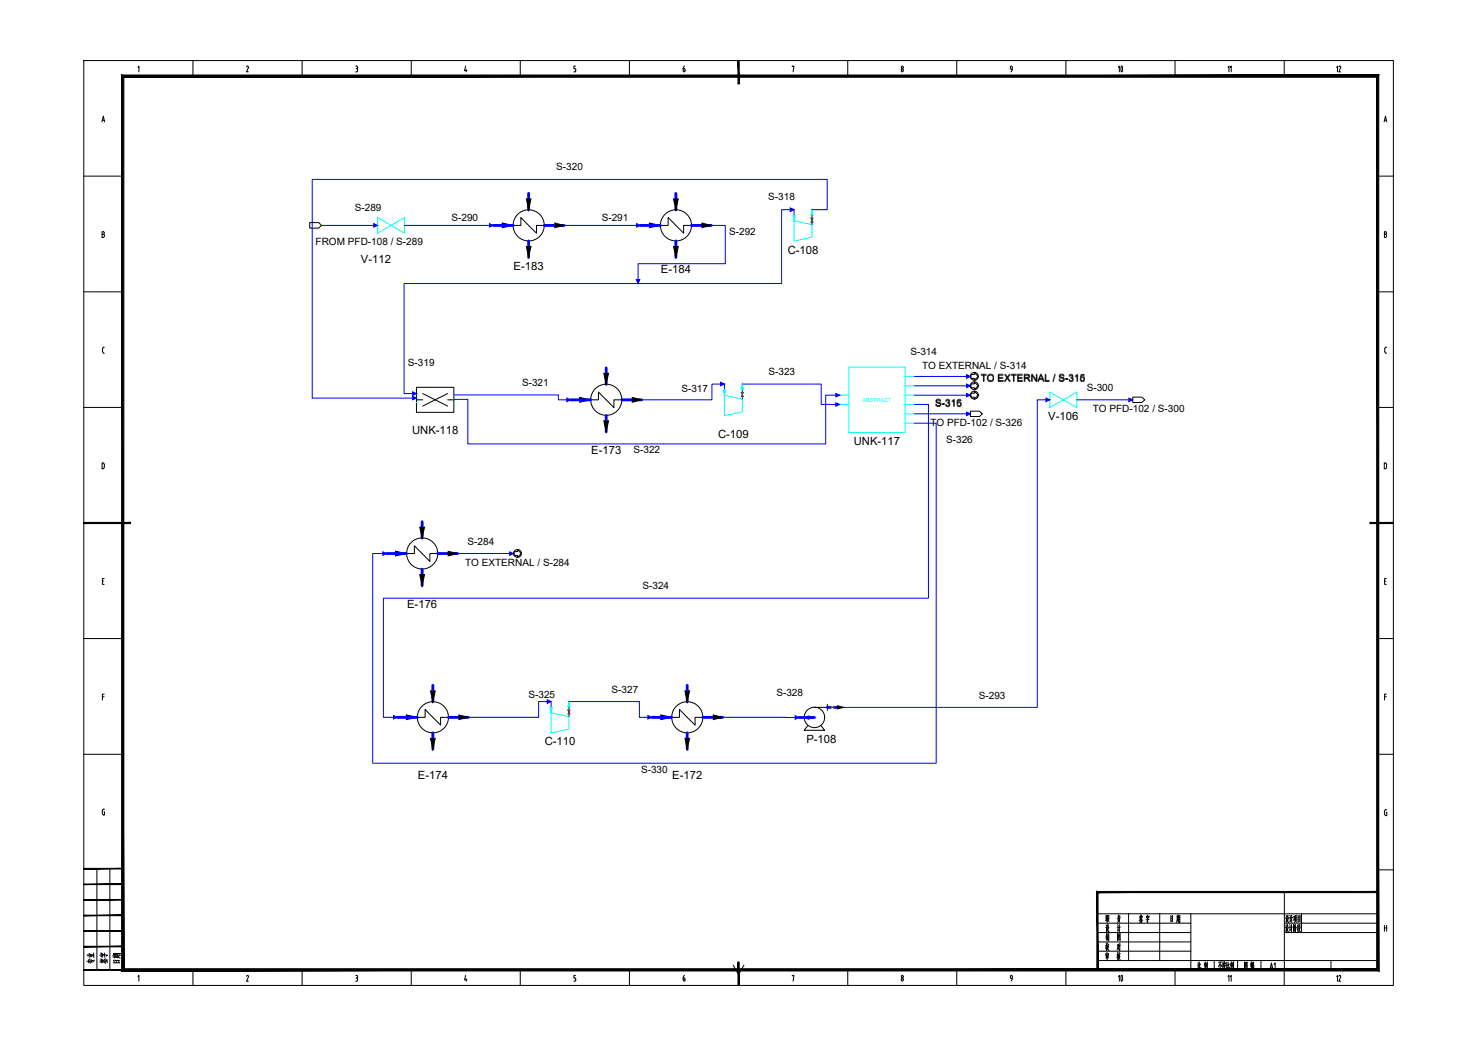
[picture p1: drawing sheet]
<svg xmlns="http://www.w3.org/2000/svg" width="420mm" height="297mm" viewBox="0 0 420 297" stroke-linecap="round" stroke-linejoin="round" font-family="sans-serif">
<g fill="none" stroke="#000" stroke-width=".28">
<path d="M23.8 17.2h372.3v262.9h-372.3zM39.2 19.2l.3-.4v1.6M54.8 17.2h.1M54.8 17.2v4.5M70.1 19l.3-.2 .2 .2-.5 1.4h.5M85.9 17.2h.1M85.9 17.2v4.5M101.1 18.8h.3M101.2 19.5h.2M101.4 18.8l.2 .2v.3l-.2 .2 .3 .4M101.6 19.9v.2M116.9 17.2h.1"/>
<path d="M116.9 17.2v4.5M132.4 18.8l-.3 1.3h.6M132.5 19.7v.7M147.9 17.2h.1M147.9 17.2v4.5M163.6 18.8h-.5v.7l.5 .1 .1 .3M163.6 19.9v.2M178.9 17.2h.1M178.9 17.2v4.5M194.6 18.8l-.4 .7M194.7 19.9l-.1-.4h-.4v.6M194.7 19.9v.2"/>
<path d="M210 17.2h.1M225.2 19v-.2h.5l-.2 1.6M241 17.2h.1M241 17.2v4.5M256.2 19.9l.3-.4 .3 .4M256.2 19.9v.2M256.7 19.9v.2M272 17.2h.1M272 17.2v4.5M287.2 19.1l.3-.3 .3 .3M287.2 19.2l.2 .4 .4 .1v-.5M287.8 19.6l-.4 .8"/>
<path d="M303 17.2h.1M303 17.2v4.5M334 17.2h.1M334 17.2v4.5M365.1 17.2h.1M365.1 17.2v4.5M29 34.7l.4-1.7 .3 1.7M29.1 34.2h.6M101.1 20.4h.3M101.7 20.1l-.3 .3M163.7 20.1l-.1 .3h-.5M194.2 20.1l.3 .3 .3-.3"/>
<path d="M256.2 20.1l.3 .3 .3-.3M393.5 34.7l.4-1.7 .3 1.7M393.6 34.2h.6M23.8 50.1h11.1M391.7 50.1h4.4M396.1 50.1h.1M29 66.6h.4M29.4 66.6l.3 .4-.3 .5M29.4 66.6l.2-.2v-.4l-.6-.1v1.6h.4M393.6 66.6h.3M393.9 66.6l.3 .4-.3 .5M393.9 66.6l.2-.2v-.4l-.5-.1v1.6h.3"/>
<path d="M23.8 83h11.1M29.2 99.1v.9M29.2 100l.3 .4M29.4 98.7h.3M29.5 98.7l-.3 .4M391.7 83h4.4M393.6 99.1v.9M393.7 100l.3 .4M394.2 98.7l-.4 .1-.1 .3M396.1 83h.1M23.8 115.8h11.1M29.4 100.4h.3"/>
<path d="M391.7 115.8h4.4M393.9 100.4h.3M396.1 115.8h.1M29.3 133.2l.3-.2 .1-.9-.2-.4-.5-.1v1.7h.3M393.8 131.6h-.3v1.7h.3M393.8 131.6l.4 .5M394.2 132.1v.6M394.2 132.7l-.4 .5M396.1 148.7h.1M29.1 165.2h.4M29.6 164.5h-.5v1.6h.5M393.6 165.2h.4"/>
<path d="M394.1 164.5h-.5v1.6h.5M23.8 181.5h11.1M29.1 198.1h.5M29.6 197.3h-.5v1.7M391.7 181.5h4.4M393.6 198.1h.5M394.1 197.3h-.5v1.7M396.1 181.5h.1M23.8 214.4h11.1M391.7 214.4h4.4M396.1 214.4h.1M29.1 230.5v.7"/>
<path d="M29.1 231.2l.3 .4M29.5 230.7h.2v1h-.3M29.7 230l-.4 .1-.2 .4M393.6 231.4l.3 .4M393.9 230.2h.3M393.9 230.2l-.3 .2v1M394 230.9h.2v.9h-.3M27.5 246.9v28.8M31.2 246.9v28.8M312 259.7h79.7M320.8 259.7v13.3M329.7 259.7v13.3"/>
<path d="M338.5 259.7v16M365.1 253.6v26.5M370 259.7v5.4M391.7 247.3h4.4M396.1 247.3h.1M39.2 277.6l.3-.3v1.6M54.8 275.7v4.4M70.1 277.5l.3-.2 .2 .1-.5 1.5h.5M85.9 275.7v4.4M101.1 277.3h.3M101.1 278.9h.3M101.2 278h.2"/>
<path d="M101.4 277.2l.3 .4-.3 .3M101.4 278l.3 .3M101.6 278.4v.1M101.7 278.5l-.3 .4M116.9 275.7v4.4M132.4 277.3l-.3 1.2h.6M132.5 278.2v.7M147.9 275.7v4.4M163.1 278.9h.3M163.6 277.3h-.5v.7a.48 .48 0 0 1 .5 .3 .48 .48 0 0 1-.2 .6M178.9 275.7v4.4M194.2 278a.43 .43 0 0 1 .5 .3 .43 .43 0 0 1-.4 .5z"/>
<path d="M194.6 277.2l-.4 .8M208.4 274.3l1.6 2.7 1.5-2.7M225.2 277.4v-.1h.5l-.2 1.6M241 275.7v4.4M256.4 278a.36 .36 0 0 1 .4 .4 .36 .36 0 0 1-.5 .3zM272 275.7v4.4M287.8 278.2a.49 .49 0 0 1-.6-.4 .49 .49 0 0 1 .3-.6l.2 .2 .1 .7-.4 .8M303 275.7v4.4M312 273h79.7M312 262.4h26.5M312 265.1h26.5M312 267.7h26.5"/>
<path d="M312 270.4h26.5M324.1 261.6l.1 .4M324.2 260.1l-.2 .8M324.2 260.5l.1 .4M324.3 261.6v.3M324.3 260.8l.6 .8M324.3 260.8l-.4 .9M324.4 260.5h-.3M324.5 261.3l-.4 .1M324.6 260.1l-.2 .7M324.6 261.6l-.1 .5M324.6 260.5v.4"/>
<path d="M324.7 262.1l-.7 .1M324.8 260.5h-.3M325.9 260.4v.5M326.2 260.1l.1 .3M326.2 261.1v1.2l-.2-.3M326.4 260.8l-.4 .1M326.5 260.7l-.3 .5M326.6 260.5h-.7M326.7 260.4l-.2 .4M326.7 261.4l-.9 .1M332.9 260.3v1.7M333.2 261.1h-.3"/>
<path d="M333.3 261.8l-.4 .1M333.3 260.4l-.4 .1M333.3 260.3v1.7M334 275.7v4.4M334.7 260.1v1.4M334.7 261.6l-.2 .6M334.8 261.6l.1 .4M334.9 260.8h-.2M334.9 261.1l-.2 .1M335 260.1l-.1 1.3M335.1 260.5l-.6 .1M335.1 261.4l-.6 .2"/>
<path d="M335.2 260.3l-.1 1.1M335.4 261.3l-.3 .1v.8M335.4 260.8h-.2M335.4 260.3v1.9l-.1-.1M335.4 260.3l-.2 .1M340.6 273.6v1.7M340.9 274.3l-.3 .1M340.9 275l-.4 .4M340.9 273.5v1.7l.3 .2h.2v-.5M341.3 274l-.4 .6M342.5 273.8v1.7M342.6 273.4l-.3 1"/>
<path d="M342.7 274.5l.1 .2M342.7 274.2l.2-.1-.2 1.2M342.8 273.8l-.2 .9M343 273.7l-.4 .1M343.1 273.9v1M343.2 273.4v2.1l-.1-.3M345.2 273v2.7M346.9 273.9v1.5M346.9 273.5l-.5 1.3M347 274.1l.3 .6M347.3 273.4l-.9 .1M347.7 273.3v2.2l-.2-.3"/>
<path d="M347.8 274.3l-.3 .4M347.8 274h-.3M347.9 273.7l-.1 .4M348.1 274l-.1 .8 .3 .6M348.1 273.3v.4M348.2 274.5l-.4 1M348.3 273.8h-.4M348.4 273.7l-.1 .4M348.4 274.4l-.6 .2M348.7 273.5v1.7M349 274.3l-.3 .1M349.1 273.5v1.7l.2 .2h.2v-.5"/>
<path d="M349.4 274l-.3 .6M350 273.8v1.7M350.1 273.4l-.3 1M350.1 274.4l.2 .3M350.2 274.2l.2-.1-.3 1.2M350.3 273.8l-.3 .9M350.4 273.7l-.3 .1M350.5 273.9v1M350.7 273.4v2.1l-.2-.3M351.8 273v2.7M353.8 275.4v-1.9v2M353.8 275.3l.7 .1"/>
<path d="M354.1 274.1l.4 .5M354.1 274.9l.2 .3M354.1 274.6l.2 .2M354.2 273.8l-.3 .5M354.3 274h-.2M354.4 273.8l-.5 1M354.5 273.5v1.9M354.5 273.5l-.7 .2M355.6 273.8v1M355.7 273.3v2.2M355.9 273.9l-.1 .7M355.9 274h-.3"/>
<path d="M356 274.5v1M356.1 273.9l.2-.1v.5h-.2M356.1 273.8v.6M356.2 274.6v.8M356.4 274.9l-.4 .1M356.4 275.4h-.4M356.4 274.5l-.4 .1M356.4 274.4v1M356.4 273.5l-.4 .1M365.1 262.4h26.6M365.1 265.1h26.6M365.5 262.9l.1 .4"/>
<path d="M365.6 260.3l.1 .3M365.6 263.5v1M365.6 263.6h-.2M365.7 260.9l-.3 .1M365.7 260.8v1.1M365.7 264.2l-.2 .5M365.8 263.8l.4-.1-.6 1.2M365.8 264l.4 .9h.1M365.8 261.6l-.2 .4M365.9 261.4l.5 .8M365.9 262.8l-.2 1M365.9 260.2l-.2 1"/>
<path d="M366 262.8l.1 .7 .2 .1M366 262.9l-.1 .1M366.1 260.2v.6l.3 .1M366.1 260.3h-.2M366.2 261.1l-.5 1.1M366.2 261.1l-.4 .1M366.6 262.8l.2 .4M366.7 263.4v1.2M366.7 260.2l.1 .3M366.7 263.5l-.2 .1M366.8 260.8l-.2 .1M366.8 260.8v1.1"/>
<path d="M366.8 264.2l-.1 .5M366.9 261.5l-.2 .5M367.1 262.8v2.1M367.2 260.1v2.1M367.4 263.5l-.6 .1M367.5 260.8l-.6 .1M367.7 262.8v2M367.9 260.6v.9M367.9 262.9l-.2 .1M367.9 262.9l-.1 1.3-.1-.2M368 260.5l-.3 .1M368.1 261.3l-.4 .3"/>
<path d="M368.1 263.6l-.3 1.3M368.1 260.7l.4-.1v1.1M368.1 260.6v1.1M368.2 263l.4 .8M368.2 262.7l-.3 1M368.3 263.6v1.3M368.3 260.9l-.3 1.4M368.3 260.3l-.1 .4M368.3 261.7l.2 .5M368.6 260.2l-.5 .1M368.9 263v1.8M369 260.2v1.9"/>
<path d="M369.1 263.7h-.2M369.1 263.3l-.2 .1M369.1 264l-.3 .2M369.1 262.8l-.2 .3M369.3 264l.3 .8M369.3 262.8l-.1 1M369.3 263l.2-.1v.6M369.5 261.3l-.5 .1M369.5 260.8l-.5 .1M369.5 263.5l.1 .1M369.5 263.8l-.2 .1M369.6 263.8l-.5 1.1"/>
<path d="M369.6 261.8l-.6 .1M369.6 260.3l-.6 .1M369.6 260.3v1.8M378.4 273v2.7M393.6 263v1.7M393.6 263.8h.6M394.2 263v1.7M54.8 280.1h.1M85.9 280.1h.1M116.9 280.1h.1M147.9 280.1h.1M178.9 280.1h.1"/>
<path d="M210 280.1h.1M241 280.1h.1M272 280.1h.1M303 280.1h.1M334 280.1h.1M365.1 280.1h.1"/>
<circle cx="256.5" cy="19.1" r=".32"/>
<circle cx="256.5" cy="277.6" r=".32"/>
</g>
<g fill="#000" stroke="#000" stroke-width=".28">
<path d="M209.8 17.2l.3 6.7v-6.7zM209.8 17.2l.3 6.7h-.3z"/>
<path d="M34.6 21.3l.6 254.1v-253.4zM34.6 21.3l.6 254.1-.6 .6zM35.2 275.4l-.6 .6 356.8-.6zM34.6 276l356.8-.6 .6 .6zM391.4 22v253.4l.6 .6zM392 21.3v254.7l-.6-254zM35.2 22h356.2l.6-.7zM34.6 21.3h357.4l-356.8 .7z"/>
<path d="M23.8 148.5v.3l13.3-.3zM23.8 148.8l13.3-.3v.3z"/>
<path d="M389.5 148.8h6.6v-.3zM389.5 148.5h6.6l-6.6 .3z"/>
<path d="M23.8 255.8h11.1v-.1zM23.8 255.7h11.1l-11.1 .1z"/>
<path d="M23.8 251.4h11.1v-.1zM23.8 251.3h11.1l-11.1 .1z"/>
<path d="M23.8 247h11.1v-.2zM23.8 246.8h11.1l-11.1 .2z"/>
<path d="M312.2 253.7h79.5v-.3zM311.8 253.4h79.9l-79.5 .3zM311.8 253.4l.4 22.3v-22zM311.8 253.4l.4 22.3h-.4z"/>
<path d="M23.8 275.8h11.1v-.2zM23.8 275.6h11.1l-11.1 .2z"/>
<path d="M23.8 269.1h11.1v-.1zM23.8 269h11.1l-11.1 .1z"/>
<path d="M23.8 264.7h11.1v-.2zM23.8 264.5h11.1l-11.1 .2z"/>
<path d="M23.8 260.3h11.1v-.2zM23.8 260.1h11.1l-11.1 .2z"/>
<path d="M209.8 273.5v6.6h.3zM209.8 273.5h.3v6.6z"/>
</g>
<!-- layer: EQUIPMENT -->
<g fill="none" stroke="#0ff" stroke-width=".28">
<path d="M107.3 61.8l7.7 4.5v-4.5l-7.7 4.5zM225.7 62.8l5.1 1.1v3.5l-5.1 1.1zM225.7 61.2v1.6M118.4 111.9h.1M118.4 113.1h.1M118.4 114.4h.1M129 112.3h.1M129 113.5h.1M129 114.8h.1M205.9 112.3l5.1 1.1v3.6l-5.1 1.1zM205.9 110.8v1.5M238.7 112.3h2.6"/>
<path d="M238.7 115h2.6M241.3 104.3h16v18.7h-16zM257.3 112.3h2.7M257.3 115h2.7M257.3 107h2.7M257.3 109.7h2.7M257.3 117.6h2.7M298.4 111.4l7.7 4.5v-4.5l-7.7 4.5zM257.3 120.3h2.7M156.7 202.6l5 1.1v3.5l-5 1.2zM156.7 201.1v1.5"/>
</g>
<path d="M225.7 59.6v1.6M230.8 59.6v2.4M230.8 63.2v.7M205.9 109.2v1.6M211 109.2v2.4M211 112.8v.6M156.7 199.4v1.7M161.7 199.4v2.4M161.7 203v.7" fill="none" stroke="#00f" stroke-width=".28"/>
<path d="M230.5 62h.7l-.7 1.2h.7zM210.7 111.6h.7l-.7 1.2h.7zM161.4 201.8h.7l-.7 1.2h.7z" fill="none" stroke="#0f0" stroke-width=".28"/>
<g fill="#0ff" stroke="#0ff" stroke-width=".28">
<path d="M225.4 61.2h.6l-.3 1.6z"/>
<path d="M230.8 59.6l.3 1.5h-.6z"/>
<path d="M156.3 201.1h.7l-.3 1.5z"/>
<path d="M161.7 199.4l.4 1.5h-.7z"/>
<path d="M205.6 110.8h.7l-.4 1.5z"/>
<path d="M211 109.2l.4 1.5h-.7z"/>
</g>
<g fill="none" stroke="#00f" stroke-width=".8">
<path d="M150.3 55v4.6M192.1 55v4.6M140.2 64.1h5.7M150.3 68.5v4.6M154.7 64.1h5.6M182.1 64.1h5.6M192.1 68.5v4.6M196.5 64.1h5.7M162.2 113.7h5.7M172.3 104.6v4.6M172.3 118.1v4.6M176.8 113.7h5.6"/>
<path d="M109.9 157.3h5.7M120 148.3v4.6M124.4 157.3h5.7M120 161.8v4.6M123 194.8v4.7M195.4 194.8v4.7M113 203.9h5.6M123 208.3v4.7M127.5 203.9h5.6M185.3 203.9h5.7M195.4 208.3v4.7M199.8 203.9h5.6"/>
<path d="M227.1 203.9h4.4M235.2 201.1h.9M237.1 201.1h1"/>
</g>
<g fill="#000" stroke="#000" stroke-width=".28">
<path d="M149.6 56.5h1.3l-.6 3.1zM191.5 56.5h1.3l-.7 3.1zM142.8 63.4l3.1 .7-3.1 .6zM149.6 70h1.3l-.6 3.1zM157.7 63.4l2.6 .7-2.6 .6zM184.6 63.4l3.1 .7-3.1 .6zM191.5 70h1.3l-.7 3.1zM199.5 63.4l2.7 .7-2.7 .6zM164.8 113l3.1 .7-3.1 .6zM171.6 106.1h1.4l-.7 3.1zM179.7 113l2.7 .7-2.7 .6zM171.6 119.6h1.4l-.7 3.1z"/>
<path d="M112.5 156.7l3.1 .6-3.1 .7zM119.3 149.8h1.4l-.7 3.1zM127.4 156.7l2.7 .6-2.7 .7zM119.3 163.4h1.4l-.7 3zM122.4 196.4h1.3l-.7 3.1zM194.7 196.4h1.3l-.6 3.1zM115.5 203.2l3.1 .7-3.1 .6zM122.4 209.9h1.3l-.7 3.1zM130.5 203.2l2.6 .7-2.6 .6zM187.9 203.2l3.1 .7-3.1 .6zM194.7 209.9h1.3l-.6 3.1zM202.8 203.2l2.6 .7-2.6 .6z"/>
<path d="M229.7 203.5l1.8 .4-1.8 .5zM238.1 200.6l1.7 .5-1.7 .4z"/>
</g>
<g fill="none" stroke="#000" stroke-width=".28">
<path d="M145.9 64.1h2.2v-2.3l4.4 4.5v-2.2h2.2M187.7 64.1h2.2v-2.3l4.4 4.5v-2.2h2.2M167.9 113.7h2.2v-2.3l4.4 4.5v-2.2h2.3M115.6 157.3h2.2v-2.2l4.4 4.5v-2.3h2.2M118.6 203.9h2.2v-2.2l4.5 4.4v-2.2h2.2M191 203.9h2.2v-2.2l4.4 4.4v-2.2h2.2M229.7 206.2l-1.1 1.4h5.8l-1.1-1.4M231.5 201.1h3.7M235.2 200.2v1.7"/>
<circle cx="150.3" cy="64.1" r="4.4"/>
<circle cx="192.2" cy="64.1" r="4.4"/>
<circle cx="172.3" cy="113.6" r="4.4"/>
<circle cx="120" cy="157.3" r="4.4"/>
<circle cx="123.1" cy="203.9" r="4.4"/>
<circle cx="195.4" cy="203.9" r="4.4"/>
<circle cx="231.5" cy="203.9" r="2.9"/>
</g>
<path d="M236.1 200.8v.6l1-.6v.6zM236.6 201.1h.1" fill="none" stroke="#0f0" stroke-width=".28"/>
<!-- layer: equipment_outline -->
<path d="M118.4 110.1h10.6v7.1h-10.6z" fill="none" stroke="#000" stroke-width=".28"/>
<!-- layer: internal_symbol -->
<path d="M120.2 111.9l7 3.5M127.2 111.9l-7 3.5" fill="none" stroke="#000" stroke-width=".28"/>
<!-- layer: process_line -->
<path d="M118.4 113.7h1.8M127.2 113.7h1.8" fill="none" stroke="#000" stroke-width=".28"/>
<!-- layer: STREAM -->
<g fill="none" stroke="#00f" stroke-width=".28">
<path d="M225.7 59.6h-3.5v21h-40.8M230.8 59.6h4.3v-8.6h-146.3v62.1h29.6M91.4 64.1h15.9M115 64.1h25.2M160.3 64.1h21.8M202.2 64.1h4v10.9h-24.8v5.6M181.4 80.6h-66.5v31.3h3.5M129 112.3h29.7v1.4h3.5M205.9 109.2h-3.5v4.5h-20M211 109.2h22.5v5.8h5.2M238.7 112.3h-4v13.9h-101.7v-12.7h-4M260 107h15.9"/>
<path d="M260 109.7h15.9M260 112.3h15.9M260 115h3.9v55h-154.9v33.9h4M260 117.6h15.9M298.4 113.7h-3.5v87.4h-55.1M306.1 113.7h15.9M260 120.3h6.1v96.6h-160.2v-59.6h4M130.1 157.3h15.9M156.7 199.4h-3.6v4.5h-20M161.7 199.4h20.1v4.5h3.5M205.4 203.9h21.7"/>
</g>
<!-- layer: STREAM_ARROW -->
<g fill="#00f" stroke="#00f" stroke-width=".28">
<path d="M144.9 156.9l1.1 .4-1.1 .5z"/>
<path d="M106.2 63.6l1.1 .5-1.1 .4z"/>
<path d="M139.1 63.6l1.1 .5-1.1 .4z"/>
<path d="M181 63.6l1.1 .5-1.1 .4z"/>
<path d="M180.9 79.5h1l-.5 1.1z"/>
<path d="M297.3 113.1l1.1 .6-1.1 .5z"/>
<path d="M320.9 113.1l1.1 .6-1.1 .5z"/>
<path d="M274.8 106.5l1.1 .5-1.1 .5z"/>
<path d="M274.8 109.2l1.1 .5-1.1 .5z"/>
<path d="M274.8 111.8l1.1 .5-1.1 .5z"/>
<path d="M204.8 108.7l1.1 .5-1.1 .5z"/>
<path d="M224.6 59.1l1.1 .5-1.1 .5z"/>
<path d="M117.3 111.4l1.1 .5-1.1 .5z"/>
<path d="M117.3 112.6l1.1 .5-1.1 .6z"/>
<path d="M161.1 113.1l1.1 .6-1.1 .5z"/>
<path d="M237.6 111.8l1.1 .5-1.1 .5z"/>
<path d="M237.6 114.5l1.1 .5-1.1 .5z"/>
<path d="M111.9 203.4l1.1 .5-1.1 .5z"/>
<path d="M155.6 198.9l1.1 .5-1.1 .5z"/>
<path d="M274.8 117.1l1.1 .5-1.1 .5z"/>
<path d="M184.2 203.4l1.1 .5-1.1 .5z"/>
<path d="M226 203.4l1.1 .5-1.1 .6z"/>
<path d="M108.8 156.9l1.1 .4-1.1 .5z"/>
</g>
<!-- layer: CONNECTOR -->
<g fill="none" stroke="#000" stroke-width=".28">
<path d="M88 63.3h2.6l.8 .8-.8 .7h-2.6zM275.9 116.9h2.6l.7 .7-.7 .8h-2.6zM276 106.5h1v-.6l1.1 1.1-1.1 1.1v-.5h-1zM276 109.1h1v-.5l1.1 1.1-1.1 1.1v-.6h-1zM276 111.8h1v-.6l1.1 1.1-1.1 1.1v-.5h-1zM322 112.9h2.6l.8 .8-.8 .7h-2.6zM146.2 156.8h.9v-.6l1.1 1.1-1.1 1.2v-.6h-.9z"/>
<circle cx="277" cy="107" r="1.12"/>
<circle cx="277" cy="109.7" r="1.12"/>
<circle cx="277" cy="112.3" r="1.12"/>
<circle cx="147.1" cy="157.3" r="1.12"/>
</g>
<text font-size="6.6" x="315.7" y="280.8">10</text>
<text font-size="6.2" x="315.7" y="22.2">10</text>
<g font-size="5.7">
<text x="27.9" y="275.2" transform="rotate(-90 27.9 275.2)">专业</text>
<text x="30.7" y="274.8">日期</text>
</g>
<g font-size="5.3">
<text x="312.9" y="263.5">职 责</text>
<text x="313.3" y="268.5">制 图</text>
<text x="31.4" y="275.2" transform="rotate(-90 31.4 275.2)">签字</text>
<text x="313.3" y="274.1">审 核</text>
</g>
<text font-size="4.4" x="363.4" y="276.6" transform="rotate(-90 363.4 276.6)">A1</text>
<g font-size="4">
<text x="351" y="21.5" transform="rotate(-90 351 21.5)">11</text>
<text x="382.1" y="21.5" transform="rotate(-90 382.1 21.5)">12</text>
<text x="351" y="280.1" transform="rotate(-90 351 280.1)">11</text>
<text x="382.1" y="280.1" transform="rotate(-90 382.1 280.1)">12</text>
</g>
<g font-size="3.2">
<text x="102.6" y="74.8">V-112</text>
<text x="146" y="76.7">E-183</text>
<text x="187.9" y="77.6">E-184</text>
<text x="223.9" y="72.1">C-108</text>
<text x="298" y="119.4">V-106</text>
<text x="117.1" y="123.5">UNK-118</text>
<text x="204.1" y="124.4">C-109</text>
<text x="168" y="129">E-173</text>
<text x="242.7" y="126.5">UNK-117</text>
<text x="115.7" y="172.7">E-176</text>
<text x="154.8" y="211.9">C-110</text>
<text x="229.2" y="211.1">P-108</text>
<text x="118.8" y="221.5">E-174</text>
<text x="191.1" y="221.5">E-172</text>
</g>
<g font-size="2.8">
<text x="158.1" y="48.3">S-320</text>
<text x="218.4" y="56.9">S-318</text>
<text x="100.9" y="60.1">S-289</text>
<text x="128.3" y="62.9">S-290</text>
<text x="171.1" y="62.9">S-291</text>
<text x="89.7" y="69.6">FROM PFD-108 / S-289</text>
<text x="207.3" y="66.8">S-292</text>
<text x="258.8" y="100.8">S-314</text>
<text x="116" y="104">S-319</text>
<text x="218.5" y="106.5">S-323</text>
<text x="262.1" y="104.8">TO EXTERNAL / S-314</text>
<text x="148.4" y="109.8">S-321</text>
<text x="193.7" y="111.4">S-317</text>
<text x="278.8" y="108.2">TO EXTERNAL / S-315</text>
<text x="278.8" y="108.6">TO EXTERNAL / S-316</text>
<text x="308.9" y="111.2">S-300</text>
<text x="265.9" y="115.7">S-315</text>
<text x="265.9" y="115.5">S-316</text>
<text x="310.7" y="117.2">TO PFD-102 / S-300</text>
<text x="264.5" y="121.2">TO PFD-102 / S-326</text>
<text x="269" y="125.9">S-326</text>
<text x="180.1" y="128.8">S-322</text>
<text x="132.9" y="154.9">S-284</text>
<text x="132.2" y="160.9">TO EXTERNAL / S-284</text>
<text x="182.7" y="167.4">S-324</text>
<text x="173.8" y="197">S-327</text>
<text x="220.7" y="197.8">S-328</text>
<text x="150.2" y="198.3">S-325</text>
<text x="278.2" y="198.6">S-293</text>
<text x="182.2" y="219.6">S-330</text>
</g>
<text font-size="1.5" fill="#0ff" x="245.2" y="114.2">ABSTRACT</text>
</svg>
